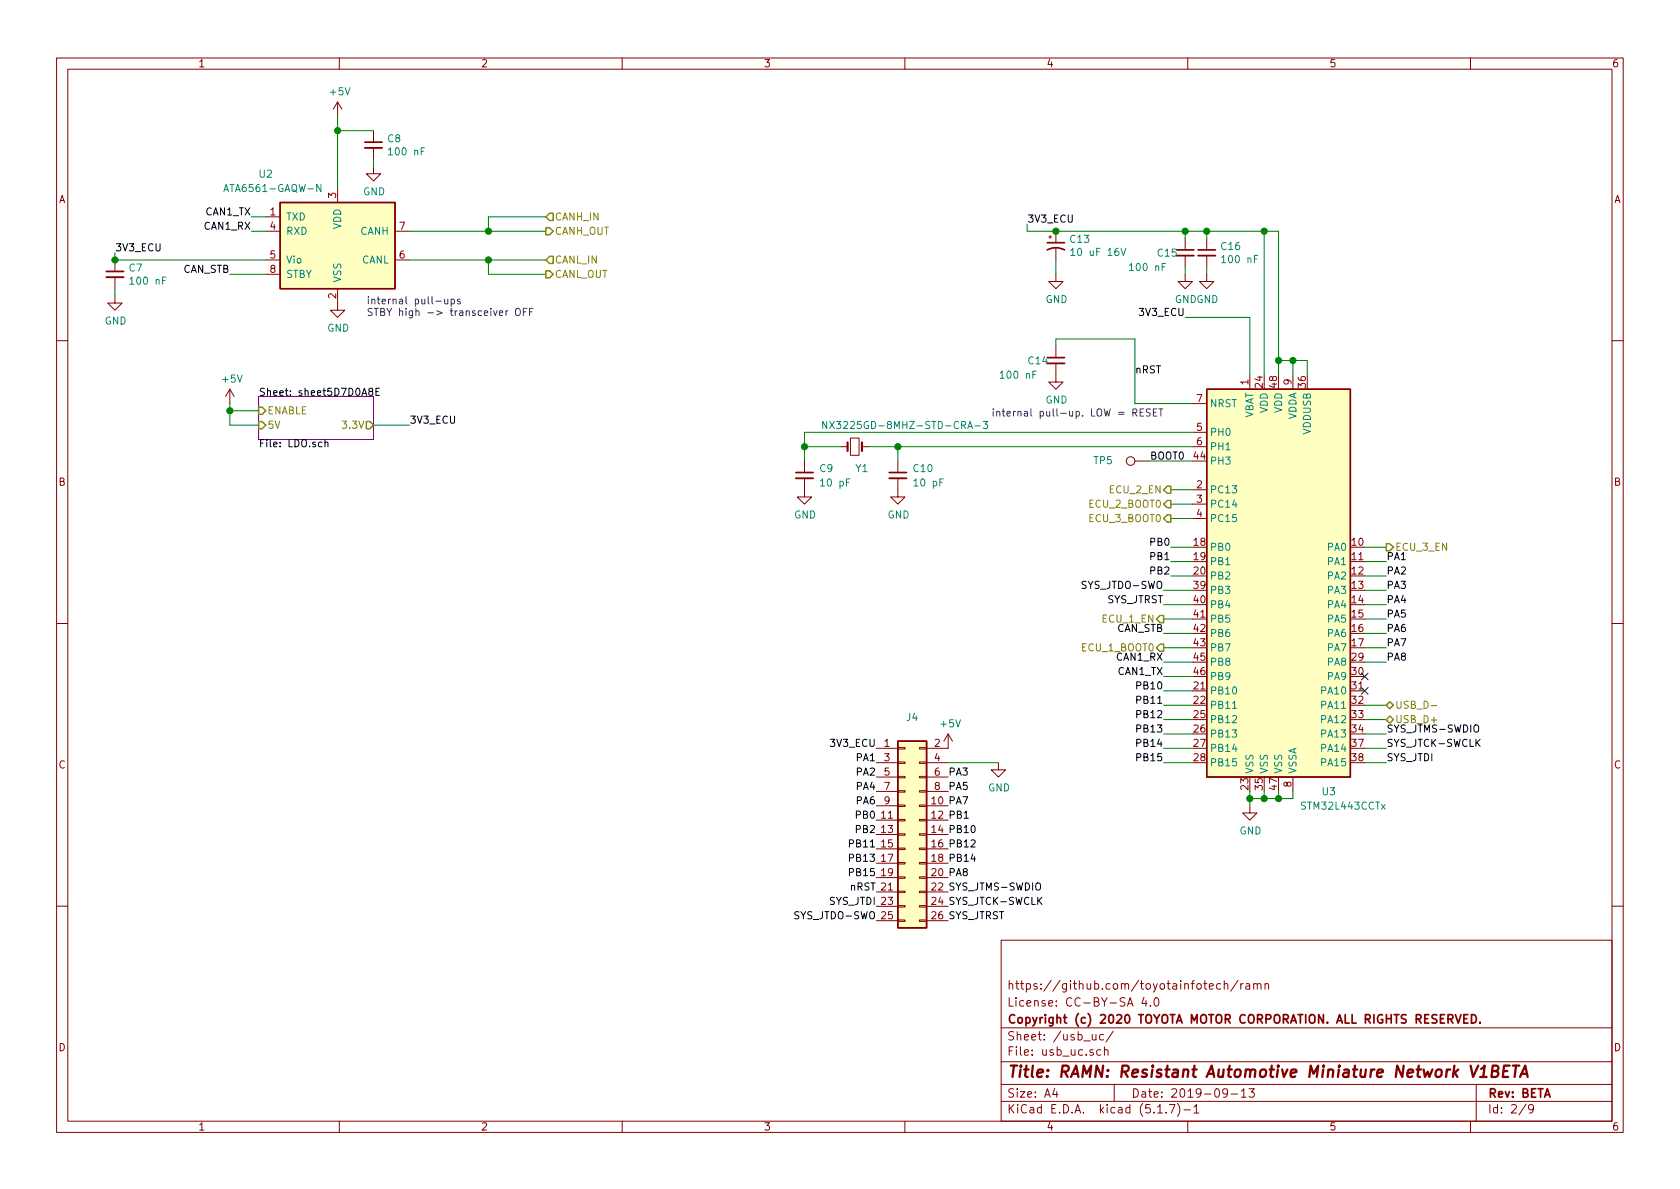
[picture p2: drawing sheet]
<svg xmlns="http://www.w3.org/2000/svg" width="297mm" height="210mm" viewBox="0 0 297 210" stroke-linecap="round" stroke-linejoin="round" font-family="sans-serif">
<g fill="none" stroke="#840000" stroke-width=".18">
<path d="M10 10.3h277v189.9h-277zM12 12.2h273v186.1h-273zM59.7 18l-.8 1.3M59.7 18v2.6M59.7 18l.8 1.3M60 10.3v1.9M110 10.3v1.9M160 10.3v1.9M210 10.3v1.9M260 10.3v1.9M47 38.3h2.5M59.7 33.3v2.5"/>
<path d="M66 29.5v1.2h1.3l-1.3 1.3-1.2-1.3h1.2M66 23.1v2M66 26.2v2M20.3 52.3v1.3h1.3l-1.3 1.3-1.3-1.3h1.3M20.3 46v2M20.3 49v2M47 40.9h2.5M47 46h2.5M47 48.5h2.5M59.7 51v3.9h1.3l-1.3 1.2-1.3-1.2h1.3M69.8 40.9h2.6M69.8 46h2.6"/>
<path d="M185.4 41.9h.5M185.7 41.7v.5M186.7 48.5v1.3h1.3l-1.3 1.2-1.3-1.2h1.3M186.7 40.9v2M186.7 43.9v2.1M209.5 48.5v1.3h1.3l-1.3 1.2-1.2-1.2h1.2M209.5 42.2v2M209.5 45.2v2M213.4 48.5v1.3h1.2l-1.2 1.2-1.3-1.2h1.3M213.4 42.2v2M213.4 45.2v2M10 60.2h2"/>
<path d="M40.6 68.8l-.7 1.3M40.6 68.8v2.6M40.6 68.8l.8 1.3M148.6 79h1.3M150.4 77.5h1.5v3h-1.5zM152.4 79h1.3M186.7 64.3v3.3h1.3l-1.3 1.2-1.3-1.2h1.3M186.7 61.2v2M210.8 71.4h2.6M210.8 76.4h2.6M210.8 79h2.6M221 66.3v2.5"/>
<path d="M228.6 66.3v2.5M285 60.2h2M142.2 84.6v3.3h1.3l-1.3 1.2-1.2-1.2h1.2M142.2 81.5v2.1M158.7 84.6v3.3h1.3l-1.3 1.2-1.2-1.2h1.2M158.7 81.5v2.1M200.7 81.5h2.5M210.8 86.6h2.6M210.8 89.1h2.6M210.8 91.7h2.6M10 110.3h2M285 110.3h2"/>
<path d="M154.9 132.3h3.8M154.9 134.9h3.8M154.9 137.4h3.8M154.9 139.9h3.8M158.7 139.8h1.3v.3h-1.3zM158.7 137.3h1.3v.2h-1.3zM158.7 134.7h1.3v.3h-1.3zM158.7 132.2h1.3v.3h-1.3zM162.6 139.8h1.2v.3h-1.2zM162.6 137.3h1.2v.2h-1.2zM162.6 134.7h1.2v.3h-1.2zM162.6 132.2h1.2v.3h-1.2z"/>
<path d="M163.8 134.9h3.8M163.8 137.4h3.8M163.8 139.9h3.8M167.6 129.8l-.7 1.3M167.6 129.8v2.5h-3.8M167.6 129.8l.8 1.3M176.5 134.9v1.2h1.3l-1.3 1.3-1.2-1.3h1.2M228.6 137.4v2.5M154.9 142.5h3.8M154.9 145h3.8M154.9 147.6h3.8M154.9 150.1h3.8"/>
<path d="M154.9 152.6h3.8M154.9 155.2h3.8M154.9 157.7h3.8M158.7 152.5h1.3v.3h-1.3zM158.7 155.1h1.3v.2h-1.3zM158.7 157.6h1.3v.3h-1.3zM158.7 150h1.3v.2h-1.3zM158.7 144.9h1.3v.3h-1.3zM158.7 142.4h1.3v.2h-1.3zM158.7 147.4h1.3v.3h-1.3zM162.6 152.5h1.2v.3h-1.2zM162.6 155.1h1.2v.2h-1.2z"/>
<path d="M162.6 157.6h1.2v.3h-1.2zM162.6 150h1.2v.2h-1.2zM162.6 144.9h1.2v.3h-1.2zM162.6 142.4h1.2v.2h-1.2zM162.6 147.4h1.2v.3h-1.2zM163.8 142.5h3.8M163.8 145h3.8M163.8 147.6h3.8M163.8 150.1h3.8M163.8 152.6h3.8M163.8 155.2h3.8M163.8 157.7h3.8"/>
<path d="M221 142.5v1.3h1.2l-1.2 1.2-1.3-1.2h1.3M10 160.2h2M154.9 160.3h3.8M154.9 162.8h3.8M158.7 160.1h1.3v.3h-1.3zM158.7 162.7h1.3v.2h-1.3zM162.6 160.1h1.2v.3h-1.2zM162.6 162.7h1.2v.2h-1.2zM163.8 160.3h3.8M163.8 162.8h3.8M177 166.3h108v32h-108zM202.3 176.3l-.4 1.1h.9"/>
<path d="M202.6 176.9v1M203.4 177.8v.1M204.2 176.6l.2-.2a.8 .8 0 0 1 .5 .8 .8 .8 0 0 1-.5 .7l-.2-.1-.2-.4zM213.8 174.4l.7-.1v-.3l-.5-.1-.2 .2 .1 .7h.6M215.8 174l-.4-.1-.3 .3 .1 .6 .2 .1 .4-.1M216.5 174.1l.2-.2 .3 .1 .1 .9M216.5 173.4v1.5M218.9 173.3l-1.3 2M219.4 173.9v1M219.8 173.9l-.4 .3M220.3 174h.6l.1 .9M221 174.3l-.6 .1a.29 .29 0 0 0-.2 .2 .29 .29 0 0 0 .2 .3l.6-.1"/>
<path d="M221.7 174.1l.2-.2 .3 .1 .1 .9M221.7 173.9v1M222.3 174.1a.36 .36 0 0 1 .3-.2 .36 .36 0 0 1 .4 .2v.8M223.7 174.1l.2-.2 .3 .1 .1 .9M223.7 173.9v1M285 160.2h2M60 198.3v1.9M110 198.3v1.9M160 198.3v1.9M177 194.8h108M177 191.8h108M177 187.8h108"/>
<path d="M177 181.8h108M186.5 192.5l-.4 1h1M186.8 193v1M193.1 182.9v.8a.39 .39 0 0 0 .7 .1M193.8 182.9v1M194.6 185.7l-.4-.1-.3 .3 .1 .6 .2 .1 .4-.1M195.1 183l-.4-.1-.3 .3 .1 .6 .2 .1 .4-.1M195.3 185.7a.37 .37 0 0 1 .6 .1v.8M195.3 185.1v1.5M196.8 182.3l-1.2 2M197 191.8v3M204.7 196.8h.8"/>
<path d="M206.2 196.7v.1M206.8 195.3h.9l-.6 1.5M208.2 195.1a1.71 1.71 0 0 1 0 2.3M209.3 196.3h1.2M210 198.3v1.9M211.1 195.8l.4-.5v1.5M211.1 196.8h.9M217 193.2l-.1 .2a.48 .48 0 0 1-.6-.1v-.6a.48 .48 0 0 1 .6-.1l.1 .1a1.19 1.19 0 0 1-.2 1.2l-.5 .1M217.7 193.5h1.1M219.5 193l.4-.5v1.5M219.5 194h.8M220.8 192.5h1l-.5 .6 .4 .1v.7l-.2 .1-.7-.1"/>
<path d="M260 198.3v1.9M261 191.8v6.5M269.8 195.2l-1.2 2M271.1 196l-.3 .3-.4-.1-.1-.2v-.4l.1-.2 .4-.1 .2 .2a1.19 1.19 0 0 1-.2 1.2l-.4 .1"/>
<circle cx="199.9" cy="81.5" r=".76"/>
</g>
<path d="M261.7 190.4h1.1M261.9 189l.6-.6-.2 2M263.8 189.4l.9-.1a.47 .47 0 0 0 .3-.5 .47 .47 0 0 0-.4-.4h-.7l-.2 2h.8a.53 .53 0 0 0 .4-.5 .53 .53 0 0 0-.4-.5M265.8 189.4h.7M266.9 188.4h-1l-.2 2h.9M267.5 188.4h1.1M268 188.4l-.2 2M268.8 190.4l.9-2 .4 2M269 189.9h1" fill="none" stroke="#840000" stroke-width=".41"/>
<g fill="none" stroke="#840000" stroke-width=".3">
<path d="M64.5 25.1h3.1M18.8 48h3M185.2 44.2a3.2 3.2 0 0 1 3 0M185.2 42.9h3M208 44.2h3.1M211.8 44.2h3.1M185.2 63.2h3M140.7 83.6h3.1M157.2 83.6h3.1M257.3 179.4l.5 1.5 .5-1.5M259.5 179.4h-.7v1.5h.7M260.2 179.4a.76 .76 0 0 1 .8 .8 .76 .76 0 0 1-.8 .7z"/>
<path d="M258.8 180.1h.5M261.7 180.8v.1"/>
</g>
<path d="M45.7 70.1h20.3v7.6h-20.3z" fill="none" stroke="#840084" stroke-width=".18"/>
<path d="M57.5 78.3l.1-.1h.3l.1 .8M57.5 77.7v1.3M65.4 69.2l-.1-.1v-.3l.1-.1h.4l.1 .4-.6 .2-.1 .1v.3l.2 .2h.4l.1-.2v-.4l-.2-.1M66.5 69.3h.4M67.1 68.7h-.6v1.2h.6M260.7 128.4a.45 .45 0 0 1 .7 0 .88 .88 0 0 1-.3 1.1l-.3-.1a1.07 1.07 0 0 1-.1-1zM261.1 131.3l.6 .7M261.7 130.7l-.7 .8M183.2 156.3a.45 .45 0 0 1 .7 0 .88 .88 0 0 1-.2 1.1l-.4-.1a1.07 1.07 0 0 1-.1-1zM183.7 159.2l.5 .7M184.2 158.7l-.7 .7" fill="none" stroke="#000" stroke-width=".18"/>
<g fill="none" stroke="#848400" stroke-width=".25">
<path d="M97.2 37.7h.6v1.3h-.6l-.7-.7zM96.5 40.3h.7l.6 .6-.6 .6h-.7zM96.5 47.9h.7l.6 .6-.6 .6h-.7zM97.2 45.3h.6v1.3h-.6l-.7-.6zM45.7 74.5h.7l.6 .7-.6 .6h-.7zM45.7 72h.7l.6 .6-.6 .7h-.7zM64.8 74.5h.6l.6 .7-.6 .6h-.6zM206.4 86h.6v1.2h-.6l-.7-.6zM206.4 91.1h.6v1.2h-.6l-.7-.6zM206.4 88.5h.6v1.3h-.6l-.7-.7zM245.1 96.1h.6l.7 .7-.7 .6h-.6zM205.1 108.8h.6v1.3h-.6l-.6-.6z"/>
<path d="M205.1 113.9h.6v1.3h-.6l-.6-.7zM245.1 124.7l.6-.6 .7 .6-.7 .6zM245.1 127.2l.6-.6 .7 .6-.7 .7z"/>
</g>
<path d="M64.5 26.2h3.1M18.8 49h3M208 45.2h3.1M211.8 45.2h3.1M185.2 64.3h3M140.7 84.6h3.1M157.2 84.6h3.1" fill="none" stroke="#840000" stroke-width=".33"/>
<g fill="#ffffc2" stroke="#ffffc2" stroke-width=".18">
<path d="M213.4 68.8h25.4v68.6h-25.4z"/>
<path d="M49.5 35.8h20.3v15.2h-20.3z"/>
<path d="M158.7 131.1h5.1v33h-5.1z"/>
</g>
<path d="M49.5 35.8h20.3v15.2h-20.3zM213.4 68.8h25.4v68.6h-25.4zM158.7 131.1h5.1v33h-5.1z" fill="none" stroke="#840000" stroke-width=".25"/>
<path d="M39.6 33.9l.4-1.3 .4 1.3M39.7 33.5h.6M56.7 32.6v1.3l-.7-1.3v1.3M189.3 44.3l.4-.4v1.3M189.3 45.2h.7M198.2 43.9l.4 1.3 .5-1.3M146.2 74.5v1.3l-.7-1.3v1.3M146.7 74.5l.8 1.3M147.5 74.5l-.8 1.3M172.4 75.3h1M173.8 74.5h.8l-.4 .5 .3 .1 .1 .5-.2 .2-.6-.1M217.9 125.3h.7" fill="none" stroke="#008484" stroke-width=".18"/>
<path d="M149.9 78.2v1.6M152.4 78.2v1.6" fill="none" stroke="#840000" stroke-width=".38"/>
<g fill="none" stroke="#008400" stroke-width=".18">
<path d="M44.4 38.3h2.6M59.7 23.1h6.3M59.7 20.6v12.7M66 28.2v1.3M96.5 38.3h-10.1v2.6M181.6 39.6v1.3h44.5v25.4M20.3 44.7v1.3h26.7M20.3 51v1.3M40.6 48.5h6.4M44.4 40.9h2.6M72.4 40.9h24.1M72.4 46h24.1"/>
<path d="M86.4 46v2.5h10.1M186.7 46v2.5M209.5 56.1h11.5v10.2M209.5 40.9v1.3M209.5 47.2v1.3M213.4 40.9v1.3M213.4 47.2v1.3M223.5 40.9v25.4M40.6 71.4v3.8h5.1M40.6 72.6h5.1M66 75.2h6.4M142.2 79h6.4"/>
<path d="M153.7 79h57.1M158.7 79v2.5M186.7 61.2v-1.3h14v11.5h10.1M210.8 76.4h-68.6v5.1M226.1 63.7h5v2.6M228.6 63.7v2.6M203.2 81.5h7.6M207 91.7h3.8M207 96.8h3.8M207 89.1h3.8M207 86.6h3.8M207 99.3h3.8"/>
<path d="M241.3 96.8h3.8M241.3 99.3h3.8M205.7 106.9h5.1M205.7 119.6h5.1M205.7 104.4h5.1M205.7 117.1h5.1M205.7 109.5h5.1M205.7 112h5.1M205.7 114.5h5.1M207 101.8h3.8M241.3 106.9h3.8M241.3 104.4h3.8"/>
<path d="M241.3 117.1h3.8M241.3 101.8h3.8M241.3 109.5h3.8M241.3 112h3.8M241.3 114.5h3.8M167.6 134.9h8.9M205.7 129.8h5.1M205.7 134.9h5.1M205.7 132.3h5.1M205.7 122.2h5.1M205.7 124.7h5.1M205.7 127.2h5.1"/>
<path d="M221 139.9v2.6M223.5 139.9v1.3M226.1 139.9v1.3M228.6 139.9v1.3h-7.6M241.3 129.8h3.8M241.3 134.9h3.8M241.3 132.3h3.8M241.3 124.7h3.8M241.3 127.2h3.8"/>
</g>
<path d="M253.1 124.8h.9" fill="none" stroke="#848400" stroke-width=".18"/>
<g fill="none" stroke="#0000c2" stroke-width=".18">
<path d="M77 53.3h1M78.6 52.9l.1 .8h.3l.2-.1M79.2 52.9v.8M79.8 53l.3-.1 .3 .2-.1 .6h-.5M79.8 52.9v1.3M81.4 53l-.3-.1-.3 .2 .1 .2 .5 .1v.3h-.6M89.5 55v.8M89.8 55h-.2l-.1 .2M91.2 54.7l.2-.2a.47 .47 0 0 1 .6 .5l-.1 .6-.2 .2-.4-.1a1 1 0 0 1-.1-1zM92.5 55.1h.5M93.1 54.5h-.6v1.3M93.6 55.1h.5"/>
<path d="M94.2 54.5h-.6v1.3M200.3 73l.6-.1 .1-.5-.2-.1h-.5v1.3M200.6 73l.4 .6M201.6 72.9h.4M202.2 72.3h-.6v1.3h.6M203.4 72.4l-.5-.1-.2 .1 .1 .5 .5 .1 .1 .3-.3 .3-.4-.1M203.9 72.9h.4M204.5 72.3h-.6v1.3h.6M204.9 72.3h.7M205.3 72.3v1.3"/>
</g>
<g fill="#008400" stroke="#008400" stroke-width=".25">
<circle cx="59.7" cy="23.1" r=".51"/>
<circle cx="158.8" cy="79" r=".51"/>
<circle cx="86.4" cy="40.9" r=".51"/>
<circle cx="226.1" cy="141.2" r=".51"/>
<circle cx="40.6" cy="72.6" r=".51"/>
<circle cx="20.3" cy="46" r=".51"/>
<circle cx="223.5" cy="141.2" r=".51"/>
<circle cx="142.2" cy="79" r=".51"/>
<circle cx="86.4" cy="46" r=".51"/>
<circle cx="221" cy="141.2" r=".51"/>
<circle cx="223.5" cy="40.9" r=".51"/>
<circle cx="213.4" cy="40.9" r=".51"/>
<circle cx="226.1" cy="63.7" r=".51"/>
<circle cx="228.6" cy="63.7" r=".51"/>
<circle cx="209.6" cy="40.9" r=".51"/>
<circle cx="186.7" cy="40.9" r=".51"/>
</g>
<path d="M240.7 119l1.2 1.2M241.9 119l-1.2 1.2M240.7 121.6l1.2 1.2M241.9 121.6l-1.2 1.2" fill="none" stroke="#000084" stroke-width=".18"/>
<text font-size="2.8" fill="#840000" x="178" y="190.5">Title: RAMN: Resistant Automotive Miniature Network V1BETA</text>
<g font-size="2.1" fill="#840000">
<text x="178" y="178">License: CC-BY-SA 4.0</text>
<text x="178" y="175">https://github.com/toyotainfotech/ramn</text>
<text x="178" y="184">Sheet: /usb_uc/</text>
<text x="178" y="181">Copyright (c) 2020 TOYOTA MOTOR CORPORATION. ALL RIGHTS RESERVED.</text>
<text x="178" y="186.7">File: usb_uc.sch</text>
<text x="178" y="196.9">KiCad E.D.A. kicad (5.1.7)-1</text>
<text x="178" y="194.1">Size: A4</text>
<text x="200" y="194.1">Date: 2019-09-13</text>
<text x="263" y="194.1">Rev: BETA</text>
<text x="263" y="196.9">Id: 2/9</text>
</g>
<g font-size="1.8" fill="#840000">
<text x="35" y="11.9">1</text>
<text x="85" y="11.9">2</text>
<text x="135" y="11.9">3</text>
<text x="185" y="11.9">4</text>
<text x="235" y="11.9">5</text>
<text x="285" y="11.9">6</text>
<text x="10.4" y="35.9">A</text>
<text x="59.4" y="35" transform="rotate(-90 59.4 35)">3</text>
<text x="285.4" y="35.9">A</text>
<text x="47.8" y="38.1">1</text>
<text x="47.8" y="40.6">4</text>
<text x="70.6" y="40.6">7</text>
<text x="47.8" y="45.7">5</text>
<text x="70.6" y="45.7">6</text>
<text x="47.8" y="48.3">8</text>
<text x="59.4" y="52.8" transform="rotate(-90 59.4 52.8)">2</text>
<text x="211.6" y="71.1">7</text>
<text x="220.7" y="68" transform="rotate(-90 220.7 68)">1</text>
<text x="223.3" y="68.5" transform="rotate(-90 223.3 68.5)">24</text>
<text x="225.8" y="68.5" transform="rotate(-90 225.8 68.5)">48</text>
<text x="228.3" y="68" transform="rotate(-90 228.3 68)">9</text>
<text x="230.9" y="68.5" transform="rotate(-90 230.9 68.5)">36</text>
<text x="211.6" y="76.2">5</text>
<text x="211.1" y="81.3">44</text>
<text x="211.6" y="78.7">6</text>
<text x="10.4" y="85.9">B</text>
<text x="211.6" y="86.4">2</text>
<text x="211.6" y="88.9">3</text>
<text x="285.4" y="85.9">B</text>
<text x="211.6" y="91.4">4</text>
<text x="211.1" y="96.5">18</text>
<text x="211.1" y="99.1">19</text>
<text x="211.1" y="101.6">20</text>
<text x="239.1" y="96.5">10</text>
<text x="239.1" y="99.1">11</text>
<text x="239.1" y="101.6">12</text>
<text x="211.1" y="104.1">39</text>
<text x="211.1" y="106.7">40</text>
<text x="239.1" y="104.1">13</text>
<text x="239.1" y="106.7">14</text>
<text x="211.1" y="109.2">41</text>
<text x="211.1" y="111.8">42</text>
<text x="239.1" y="109.2">15</text>
<text x="239.1" y="111.8">16</text>
<text x="211.1" y="114.3">43</text>
<text x="211.1" y="116.8">45</text>
<text x="211.1" y="119.4">46</text>
<text x="239.1" y="114.3">17</text>
<text x="239.1" y="116.8">29</text>
<text x="239.1" y="119.4">30</text>
<text x="211.1" y="121.9">21</text>
<text x="211.1" y="124.5">22</text>
<text x="239.1" y="121.9">31</text>
<text x="239.1" y="124.5">32</text>
<text x="211.1" y="127">25</text>
<text x="211.1" y="129.5">26</text>
<text x="239.1" y="127">33</text>
<text x="239.1" y="129.5">34</text>
<text x="10.4" y="135.9">C</text>
<text x="156.4" y="132.1">1</text>
<text x="156.4" y="134.6">3</text>
<text x="156.4" y="137.2">5</text>
<text x="165.3" y="132.1">2</text>
<text x="165.3" y="134.6">4</text>
<text x="165.3" y="137.2">6</text>
<text x="211.1" y="132.1">27</text>
<text x="211.1" y="134.6">28</text>
<text x="239.1" y="132.1">37</text>
<text x="239.1" y="134.6">38</text>
<text x="285.4" y="135.9">C</text>
<text x="156.4" y="139.7">7</text>
<text x="156.4" y="142.2">9</text>
<text x="165.3" y="139.7">8</text>
<text x="220.7" y="139.6" transform="rotate(-90 220.7 139.6)">23</text>
<text x="223.3" y="139.6" transform="rotate(-90 223.3 139.6)">35</text>
<text x="225.8" y="139.6" transform="rotate(-90 225.8 139.6)">47</text>
<text x="228.3" y="139.2" transform="rotate(-90 228.3 139.2)">8</text>
<text x="155.9" y="144.8">11</text>
<text x="155.9" y="147.3">13</text>
<text x="155.9" y="149.9">15</text>
<text x="155.9" y="152.4">17</text>
<text x="155.9" y="154.9">19</text>
<text x="10.4" y="185.9">D</text>
<text x="285.4" y="185.9">D</text>
<text x="35" y="199.9">1</text>
<text x="85" y="199.9">2</text>
<text x="135" y="199.9">3</text>
<text x="185" y="199.9">4</text>
<text x="235" y="199.9">5</text>
<text x="285" y="199.9">6</text>
</g>
<g font-size="1.8" fill="#008484">
<text x="58.5" y="16.9">+5V</text>
<text x="68.6" y="25.2">C8</text>
<text x="69.1" y="27.5">100 nF</text>
<text x="40.4" y="34">ATA6561-GAQW-N</text>
<text x="45.9" y="31.4">U2</text>
<text x="64.2" y="34.5">GND</text>
<text x="50.5" y="39">TXD</text>
<text x="50.5" y="41.5">RXD</text>
<text x="60.3" y="40.6" transform="rotate(-90 60.3 40.6)">VDD</text>
<text x="63.7" y="41.5">CANH</text>
<text x="50.5" y="46.6">Vio</text>
<text x="63.9" y="46.6">CANL</text>
<text x="189.3" y="42.9">C13</text>
<text x="190" y="45.3">10 uF 16V</text>
<text x="200.1" y="47.9">100 nF</text>
<text x="204.7" y="45.4">C15</text>
<text x="216" y="44.2">C16</text>
<text x="216.4" y="46.5">100 nF</text>
<text x="22.9" y="48">C7</text>
<text x="23.3" y="50.3">100 nF</text>
<text x="50.5" y="49.1">STBY</text>
<text x="60.3" y="50" transform="rotate(-90 60.3 50)">VSS</text>
<text x="184.9" y="53.6">GND</text>
<text x="207.7" y="53.6">GNDGND</text>
<text x="18.5" y="57.4">GND</text>
<text x="57.9" y="58.7">GND</text>
<text x="181.9" y="64.4">C14</text>
<text x="39.4" y="67.7">+5V</text>
<text x="177.2" y="67">100 nF</text>
<text x="184.9" y="71.4">GND</text>
<text x="147.8" y="75.9">NX3225GD-8MHZ-STD-CRA-3</text>
<text x="213.9" y="72">NRST</text>
<text x="213.9" y="77.1">PH0</text>
<text x="221.6" y="74.2" transform="rotate(-90 221.6 74.2)">VBAT</text>
<text x="224.2" y="73.1" transform="rotate(-90 224.2 73.1)">VDD</text>
<text x="226.7" y="73.1" transform="rotate(-90 226.7 73.1)">VDD</text>
<text x="229.2" y="74.3" transform="rotate(-90 229.2 74.3)">VDDA</text>
<text x="231.8" y="76.8" transform="rotate(-90 231.8 76.8)">VDDUSB</text>
<text x="145" y="83.5">C9</text>
<text x="151.3" y="83.5">Y1</text>
<text x="161.6" y="83.5">C10</text>
<text x="193.4" y="82.1">TP5</text>
<text x="213.9" y="79.6">PH1</text>
<text x="213.9" y="82.2">PH3</text>
<text x="145.3" y="86">10 pF</text>
<text x="161.8" y="86">10 pF</text>
<text x="213.9" y="87.2">PC13</text>
<text x="213.9" y="89.8">PC14</text>
<text x="140.4" y="91.7">GND</text>
<text x="156.9" y="91.7">GND</text>
<text x="213.9" y="92.3">PC15</text>
<text x="213.9" y="97.4">PB0</text>
<text x="213.9" y="99.9">PB1</text>
<text x="234.8" y="97.4">PA0</text>
<text x="234.8" y="99.9">PA1</text>
<text x="213.9" y="102.5">PB2</text>
<text x="213.9" y="105">PB3</text>
<text x="213.9" y="107.6">PB4</text>
<text x="234.8" y="102.5">PA2</text>
<text x="234.8" y="105">PA3</text>
<text x="234.8" y="107.6">PA4</text>
<text x="213.9" y="110.1">PB5</text>
<text x="213.9" y="112.6">PB6</text>
<text x="234.8" y="110.1">PA5</text>
<text x="234.8" y="112.6">PA6</text>
<text x="213.9" y="115.2">PB7</text>
<text x="213.9" y="117.7">PB8</text>
<text x="234.8" y="115.2">PA7</text>
<text x="234.8" y="117.7">PA8</text>
<text x="213.9" y="122.8">PB10</text>
<text x="213.9" y="125.3">PB11</text>
<text x="213.9" y="120.3">PB9</text>
<text x="233.8" y="122.8">PA10</text>
<text x="233.8" y="125.3">PA11</text>
<text x="234.8" y="120.3">PA9</text>
<text x="160.3" y="127.5">J4</text>
<text x="166.4" y="128.6">+5V</text>
<text x="213.9" y="127.9">PB12</text>
<text x="213.9" y="130.4">PB13</text>
<text x="233.8" y="127.9">PA12</text>
<text x="233.8" y="130.4">PA13</text>
<text x="213.9" y="133">PB14</text>
<text x="213.9" y="135.5">PB15</text>
<text x="221.6" y="136.9" transform="rotate(-90 221.6 136.9)">VSS</text>
<text x="224.2" y="136.9" transform="rotate(-90 224.2 136.9)">VSS</text>
<text x="226.7" y="136.9" transform="rotate(-90 226.7 136.9)">VSS</text>
<text x="229.2" y="136.9" transform="rotate(-90 229.2 136.9)">VSSA</text>
<text x="233.8" y="133">PA14</text>
<text x="233.8" y="135.5">PA15</text>
<text x="174.7" y="139.9">GND</text>
<text x="230.3" y="143.2">STM32L443CCTx</text>
<text x="233.8" y="140.6">U3</text>
<text x="219.2" y="147.6">GND</text>
</g>
<g font-size="1.8">
<text x="36.2" y="40.6">CAN1_RX</text>
<text x="36.4" y="38.1">CAN1_TX</text>
<text x="181.6" y="39.4">3V3_ECU</text>
<text x="20.3" y="44.4">3V3_ECU</text>
<text x="32.3" y="48.3">CAN_STB</text>
<text x="201.7" y="55.9">3V3_ECU</text>
<text x="45.7" y="70">Sheet: sheet5D7D0A8E</text>
<text x="200.7" y="66">nRST</text>
<text x="72.4" y="74.9">3V3_ECU</text>
<text x="45.7" y="79.1">File: LDO.sch</text>
<text x="203.5" y="81.3">BOOT0</text>
<text x="203.6" y="101.6">PB2</text>
<text x="203.6" y="99.1">PB1</text>
<text x="203.6" y="96.5">PB0</text>
<text x="245.1" y="101.6">PA2</text>
<text x="245.1" y="99.1">PA1</text>
<text x="191.7" y="104.1">SYS_JTDO-SWO</text>
<text x="195.6" y="106.7">SYS_JTRST</text>
<text x="245.1" y="106.7">PA4</text>
<text x="245.1" y="104.1">PA3</text>
<text x="197.4" y="111.8">CAN_STB</text>
<text x="245.1" y="111.8">PA6</text>
<text x="245.1" y="109.2">PA5</text>
<text x="197.5" y="116.8">CAN1_RX</text>
<text x="197.7" y="119.4">CAN1_TX</text>
<text x="245.1" y="114.3">PA7</text>
<text x="245.1" y="116.8">PA8</text>
<text x="201.3" y="124.5">PB11</text>
<text x="201.3" y="121.9">PB10</text>
<text x="201.3" y="127">PB12</text>
<text x="201.3" y="129.5">PB13</text>
<text x="245.1" y="129.5">SYS_JTMS-SWDIO</text>
<text x="246.6" y="127.9">USB_D+</text>
<text x="147.1" y="132.1">3V3_ECU</text>
<text x="151.5" y="137.2">PA2</text>
<text x="151.5" y="134.6">PA1</text>
<text x="167.6" y="137.2">PA3</text>
<text x="201.3" y="132.1">PB14</text>
<text x="201.3" y="134.6">PB15</text>
<text x="245.1" y="132.1">SYS_JTCK-SWCLK</text>
<text x="245.1" y="134.6">SYS_JTDI</text>
<text x="151.5" y="142.2">PA6</text>
<text x="151.5" y="139.7">PA4</text>
<text x="164.8" y="142.2">10 PA7</text>
<text x="167.6" y="139.7">PA5</text>
<text x="150.5" y="149.9">PB11</text>
<text x="151.5" y="147.3">PB2</text>
<text x="151.5" y="144.8">PB0</text>
<text x="164.8" y="144.8">12 PB1</text>
<text x="164.8" y="147.3">14 PB10</text>
<text x="164.8" y="149.9">16 PB12</text>
<text x="150.5" y="152.4">PB13</text>
<text x="150.5" y="154.9">PB15</text>
<text x="164.8" y="152.4">18 PB14</text>
<text x="164.8" y="154.9">20 PA8</text>
<text x="146.6" y="160">SYS_JTDI 23</text>
<text x="150.3" y="157.5">nRST 21</text>
<text x="164.8" y="157.5">22 SYS_JTMS-SWDIO</text>
<text x="164.8" y="160">24 SYS_JTCK-SWCLK</text>
<text x="140.9" y="162.6">SYS_JTDO-SWO 25</text>
<text x="164.8" y="162.6">26 SYS_JTRST</text>
</g>
<g font-size="1.8" fill="#848400">
<text x="98" y="39">CANH_IN</text>
<text x="98" y="41.5">CANH_OUT</text>
<text x="98" y="46.6">CANL_IN</text>
<text x="98" y="49.1">CANL_OUT</text>
<text x="47.2" y="75.8">5V</text>
<text x="47.2" y="73.3">ENABLE</text>
<text x="60.9" y="75.8">3.3V</text>
<text x="192.7" y="89.8">ECU_2_BOOT0</text>
<text x="196.3" y="87.2">ECU_2_EN</text>
<text x="192.7" y="92.3">ECU_3_BOOT0</text>
<text x="246.6" y="97.4">ECU_3_EN</text>
<text x="195.1" y="110.1">ECU_1_EN</text>
<text x="191.4" y="115.2">ECU_1_BOOT0</text>
<text x="246.6" y="125.3">USB_D-</text>
</g>
<g font-size="1.8" fill="#0000c2">
<text x="64.8" y="53.8">internal pull-ups</text>
<text x="64.8" y="55.9">STBY high -&gt; transceiver OFF</text>
<text x="175.3" y="73.7">internal pull-up. LOW = RESET</text>
</g>
</svg>
